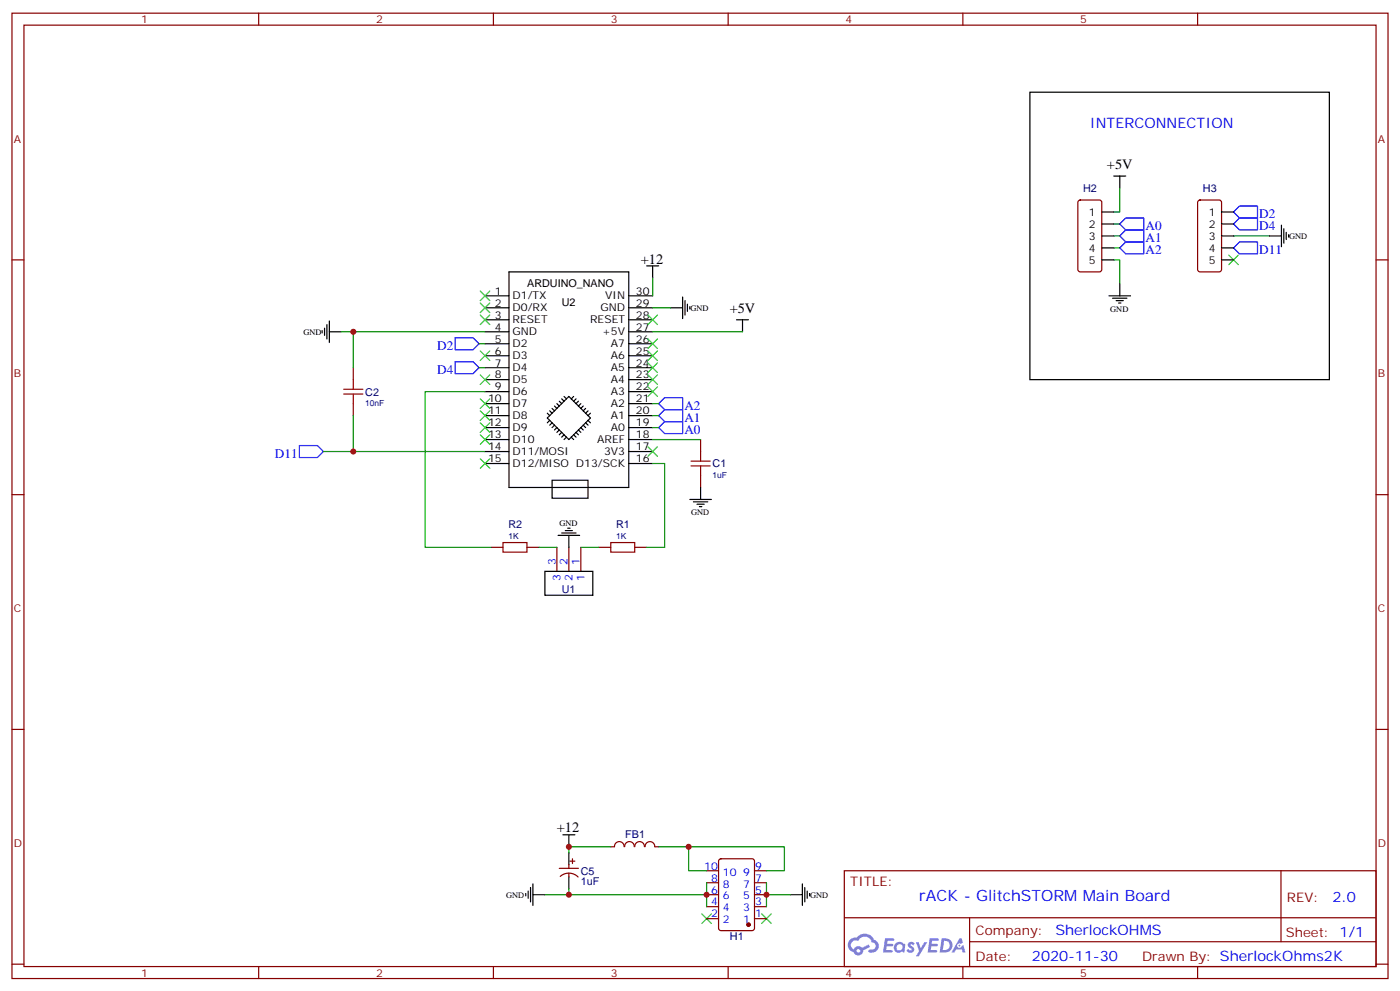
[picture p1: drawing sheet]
<svg xmlns="http://www.w3.org/2000/svg" width="412mm" height="292mm" viewBox="0 0 412 292" stroke-linecap="round" stroke-linejoin="round" font-family="sans-serif">
<g fill="none" stroke="#870000" stroke-width=".35">
<path d="M3.5 3.9h405.4v284.3h-405.4zM7.1 7.4h398.2v277.3h-398.2zM76.2 3.9v3.5M145.3 3.9v3.5M214.5 3.9v3.5M283.6 3.9v3.5M352.8 3.9v3.5M3.5 76.6h3.6M405.3 76.6h3.6M3.5 145.7h3.6M405.3 145.7h3.6M3.5 214.8h3.6"/>
<path d="M405.3 214.8h3.6M248.7 256.5h156.6v28.2h-156.6zM377.3 256.5v20.9M248.7 270.3h156.5M285.6 277.4h119.6M285.6 270.3v14.1M3.5 284h3.6M76.2 284.7v3.5M145.3 284.7v3.5M214.5 284.7v3.5M283.6 284.7v3.5M352.8 284.7v3.5"/>
<path d="M405.3 284h3.6"/>
</g>
<g fill="#5487ff">
<path d="M267.7 277.6a1.22 1.22 0 0 1 1.7 .3l-.4 .6a.47 .47 0 0 0-.3-.4 .47 .47 0 0 0-.5 .2l.1 .2a1.14 1.14 0 0 1 .8 1.8 1.14 1.14 0 0 1-1.9-.1l-.2-.1 .5-.6 .7 .4a.29 .29 0 0 0 .3-.2 .29 .29 0 0 0-.2-.3 1.04 1.04 0 0 1-.6-1.8z"/>
<path d="M260.7 276.4h2.4l.3 .2-.2 .5h-1.8l-.1 .9h1.5l.3 .4-.3 .3h-1.6l-.2 1.1 1.7 .1 .2 .3-.2 .3-2.6 .1z"/>
<path d="M273.8 276.4h2.4l.3 .2-.1 .5h-1.8l-.2 .9h1.6l.3 .4-.4 .3h-1.6l-.1 1.1 1.7 .1 .2 .3-.2 .3h-2.6z"/>
<path d="M282.6 276.4h.7l.3 1.3-.6 .3a.69 .69 0 0 0-1 .2 .69 .69 0 0 0 .4 1 .69 .69 0 0 0 .9-.6l.5-.3 .6 2.2h-.8l-.2-.8h-1.8l-.5 .8h-.8z"/>
<path d="M269.8 277.5h.8l.6 1.8 1.1-1.8h.9l-2.6 4.2h-.8l.9-1.6z"/>
<path d="M277.4 276.4l-.6 4.2h1.3a2.11 2.11 0 0 0 2.5-2.2 2.11 2.11 0 0 0-2.5-2zM278.1 277.1a1.39 1.39 0 0 1 1.7 1.5 1.39 1.39 0 0 1-1.8 1.2h-.3z"/>
<path d="M263.7 278a1.54 1.54 0 0 0-.1 2.2 1.54 1.54 0 0 0 2.2 .1l.6 .3 .3-2.3-.2-.3h-.4a1.49 1.49 0 0 0-2.4 0zM264 279a.94 .94 0 0 1 1.8 0 .94 .94 0 0 1-1.8 0z"/>
<path d="M250.4 276.8a2.18 2.18 0 0 0 1.1 3.7 1.44 1.44 0 0 0 1.6 .9 1.44 1.44 0 0 0 1.2-1.5l2-1-.5-.7-1.9 1a1.47 1.47 0 0 0-2.4 .4 1.39 1.39 0 0 1-.7-1.9 1.39 1.39 0 0 1 2-.5 2.12 2.12 0 0 1 2.2-1.3 2.12 2.12 0 0 1 1.9 1.7 1.14 1.14 0 0 1 1.1 1.4 1.14 1.14 0 0 1-1.7 .7 .43 .43 0 0 0-.5 .4 .43 .43 0 0 0 .4 .5 1.98 1.98 0 0 0 2.5-1.3 1.98 1.98 0 0 0-1.2-2.5 3.1 3.1 0 0 0-5.3-.7l-.9 .1zM252.3 280.1a.55 .55 0 0 1 1.1 0 .55 .55 0 0 1-1.1 0z"/>
<circle cx="282.6" cy="278.5" r=".26"/>
</g>
<g fill="none" stroke="#000" stroke-width=".35">
<path d="M303.4 27.2h88.2v84.6h-88.2zM328.1 51.9h3.5M329.8 51.9v3.5M190.5 78.3h3.5M192.3 78.3v3.5M324.6 69.5h3.5M324.6 62.4h3.5M324.6 66h3.5M324.6 73h3.5M324.6 76.6h3.5M359.8 69.5h3.6M359.8 62.4h3.6"/>
<path d="M359.8 66h3.6M359.8 73h3.6M359.8 76.6h3.6M373.9 69.5h3.6M377.5 66.3v6.4M378.2 67.4v4.2M378.9 68.4v2.2M379.6 69.1v.8M94.9 97.4v.7M95.6 96.7v2.1M96.3 95.6v4.2M97 97.7h3.5"/>
<path d="M97 94.5v6.4M142.9 97.7h7M142.9 94.2h7M142.9 90.7h7M142.9 87.1h7M149.9 80.1h35.3v63.5h-35.3zM185.2 97.7h7.1M185.2 94.2h7.1M185.2 90.7h7.1M185.2 87.1h7.1M197.6 90.7h3.5M201.1 87.5v6.3"/>
<path d="M201.8 88.5v4.3M202.5 89.6v2.1M203.2 90.3v.7M217 94.2h3.5M218.7 94.2v3.5M326.7 87.1h6.3M327.7 87.8h4.3M328.8 88.5h2.1M329.5 89.3h.7M329.8 83.6v3.5M142.9 118.9h7M142.9 115.4h7"/>
<path d="M142.9 111.8h7M142.9 108.3h7M142.9 104.8h7M142.9 101.2h7M163.3 119.6l.7 .7M164 118.9l.7 .7M164.7 118.2l.8 .7M165.5 117.5l.7 .7M166.2 116.8l.7 .7M169 116.8l-.7 .7M169.7 117.5l-.7 .7M170.4 118.2l-.7 .7"/>
<path d="M171.1 118.9l-.7 .7M171.8 119.6l-.7 .7M185.2 118.9h7.1M185.2 115.4h7.1M185.2 111.8h7.1M185.2 108.3h7.1M185.2 104.8h7.1M185.2 101.2h7.1M142.9 133h7M142.9 129.5h7M142.9 125.9h7M142.9 122.4h7"/>
<path d="M142.9 136.5h7M161.2 123.1l6.4-6.3 6.3 6.3-6.3 6.4zM161.2 121.7l.7 .7M161.9 121l.7 .7M161.9 123.8l-.7 .7M162.6 124.5l-.7 .7M162.6 120.3l.7 .7M163.3 125.2l-.7 .7M164 125.9l-.7 .7M164.7 126.6l-.7 .8M165.5 127.4l-.8 .7M166.2 128.1l-.7 .7"/>
<path d="M166.9 128.8l-.7 .7M168.3 128.8l.7 .7M169 128.1l.7 .7M169.7 127.4l.7 .7M170.4 126.6l.7 .8M171.1 125.9l.7 .7M171.8 125.2l.7 .7M172.5 124.5l.7 .7M172.5 120.3l-.7 .7M173.2 123.8l.7 .7M173.2 121l-.7 .7M173.9 121.7l-.7 .7"/>
<path d="M185.2 133h7.1M185.2 129.5h7.1M185.2 125.9h7.1M185.2 122.4h7.1M185.2 136.5h7.1M162.6 141.5h10.6v5.3h-10.6zM164.4 157.7h6.3M165.5 157h4.2M166.5 156.3h2.1M167.2 155.6h.7M167.6 157.7v3.5M203.2 147.1h6.3"/>
<path d="M204.3 147.8h4.2M205.3 148.5h2.1M206 149.2h.7M206.4 143.6v3.5M160.5 168.3h14.1v7h-14.1zM165.8 245.9h3.5M167.6 245.9v3.5M167.6 251.2v3.5M167.6 258.2v3.6M154.9 263.2v.7M155.6 262.5v2.1M156.3 261.4v4.2"/>
<path d="M157 263.5h3.5M157 260.4v6.3M232.8 263.5h3.6M236.4 260.4v6.3M237.1 261.4v4.2M237.8 262.5v2.1M238.5 263.2v.7"/>
</g>
<g fill="none" stroke="#3c3" stroke-width=".35">
<path d="M361.9 75.1l2.9 2.9M364.8 75.1l-2.9 2.9M141.5 85.7l2.8 2.8M141.5 89.3l2.8 2.8M141.5 92.8l2.8 2.8M144.3 85.7l-2.8 2.8M144.3 89.3l-2.8 2.8M144.3 92.8l-2.8 2.8M190.9 99.8l2.8 2.9M190.9 92.8l2.8 2.8M193.7 99.8l-2.8 2.9M193.7 92.8l-2.8 2.8"/>
<path d="M141.5 103.4l2.8 2.8M141.5 110.4l2.8 2.8M141.5 117.5l2.8 2.8M144.3 103.4l-2.8 2.8M144.3 110.4l-2.8 2.8M144.3 117.5l-2.8 2.8M190.9 113.9l2.8 2.9M190.9 110.4l2.8 2.8M190.9 106.9l2.8 2.8M190.9 103.4l2.8 2.8M193.7 113.9l-2.8 2.9M193.7 110.4l-2.8 2.8"/>
<path d="M193.7 106.9l-2.8 2.8M193.7 103.4l-2.8 2.8M141.5 121l2.8 2.8M141.5 124.5l2.8 2.9M141.5 135.1l2.8 2.8M141.5 128.1l2.8 2.8M144.3 121l-2.8 2.8M144.3 124.5l-2.8 2.9M144.3 135.1l-2.8 2.8M144.3 128.1l-2.8 2.8M190.9 131.6l2.8 2.8M193.7 131.6l-2.8 2.8"/>
<path d="M206.7 269.2l2.8 2.8M209.5 269.2l-2.8 2.8M224.4 269.2l2.8 2.8M227.2 269.2l-2.8 2.8"/>
</g>
<g fill="none" stroke="#870000" stroke-width=".35">
<path d="M317.7 59.1l.5-.2h5.6l.7 .4 .1 20.1-.5 .6-5.9 .1-.6-.5-.1-20zM353 59.1l.5-.2h5.6l.7 .4v20.1l-.4 .6-5.9 .1-.7-.5v-20zM104.1 108.3v3.5M104.1 118.9v3.5M206.4 129.5v3.5M206.4 140.1v3.5M144.6 161.2h3.6M155.2 161.2h3.5M164 161.2v7.1M167.6 161.2v7.1M171.1 161.2v7.1M176.4 161.2h3.5"/>
<path d="M187 161.2h3.5M164.7 255.8h5.7M165 258.1a3.8 3.8 0 0 1 5.3 .2M167.6 254.7v1.1M167.6 257.2v1M167.9 253.6h1.4M168.6 252.9v1.5M179.9 249.4h1.1M181 249.4a1.41 1.41 0 0 1 1.4-1.5 1.41 1.41 0 0 1 1.4 1.5M184 249.4a1.41 1.41 0 0 1 1.4-1.5 1.41 1.41 0 0 1 1.4 1.5M187 249.4a1.41 1.41 0 0 1 1.4-1.5 1.41 1.41 0 0 1 1.4 1.5M190 249.4a1.41 1.41 0 0 1 1.4-1.5 1.41 1.41 0 0 1 1.4 1.5"/>
<path d="M193 249.4h1M208.1 256.5h3.6M208.1 260h3.6M211.9 253.1l.5-.2h9.1l.7 .5v20l-.4 .7h-9.4l-.7-.5v-20zM222.2 256.5h3.6M222.2 260h3.6M208.1 270.6h3.6M208.1 267.1h3.6M208.1 263.5h3.6M222.2 270.6h3.6M222.2 267.1h3.6M222.2 263.5h3.6"/>
</g>
<circle cx="220.5" cy="272.3" r=".53" fill="#870000" stroke="#870000" stroke-width=".35"/>
<g fill="none" stroke="#008700" stroke-width=".35">
<path d="M329.8 55.4v7h-1.7M328.1 76.6h1.7v7M328.1 69.5h1.7M328.1 66h1.7M328.1 73h1.7M363.4 69.5h10.5M100.5 97.7h42.4M104.1 97.7v10.6M192.3 81.8v5.3M192.3 97.7h26.4M192.3 90.7h5.3M141.1 101.2h1.8"/>
<path d="M141.1 108.3h1.8M142.9 115.4h-17.7v45.8h19.4M192.3 118.9h1.7M95.2 133h47.7M104.1 122.4v10.6M192.3 136.5h3.5v24.7h-5.3M192.3 129.5h14.1M192.3 122.4h1.7M192.3 125.9h1.7M158.7 161.2h5.3M171.1 161.2h5.3M179.9 249.4h-12.3v1.8"/>
<path d="M194 249.4h8.8M208.1 256.5h-5.3v-7.1h28.3v7.1h-5.3M208.1 260v7.1M225.8 260v7.1M160.5 263.5h47.6M167.6 261.8v1.7M225.8 263.5h7"/>
</g>
<path d="M329.8 73l1.8-1.7h5.3v3.5h-5.3zM329.8 66l1.8-1.8h5.3v3.5h-5.3zM331.6 67.7h5.3v3.6h-5.3l-1.8-1.8zM365.1 60.7h5.3v3.5h-5.3l-1.7-1.8zM365.1 64.2h5.3v3.5h-5.3l-1.7-1.7zM365.1 71.3h5.3v3.5h-5.3l-1.7-1.8zM134.1 99.5h5.2l1.8 1.7-1.8 1.8h-5.2zM134.1 106.5h5.2l1.8 1.8-1.8 1.8h-5.2zM195.8 117.1h5.3v3.6h-5.3l-1.8-1.8zM88.2 131.2h5.3l1.7 1.8-1.7 1.8h-5.3zM195.8 124.2h5.3v3.5h-5.3l-1.8-1.8zM195.8 120.7h5.3v3.5h-5.3l-1.8-1.8z" fill="none" stroke="#00f" stroke-width=".35"/>
<path d="M101.2 116.1h5.7M101.2 114.7h5.7M104.1 111.8v2.9M104.1 116.1v2.8M203.6 137.2h5.6M203.6 135.8h5.6M206.4 133v2.8M206.4 137.2v2.9M148.2 159.8h7v2.8h-7zM179.9 159.8h7.1v2.8h-7.1z" fill="none" stroke="#a10000" stroke-width=".35"/>
<g fill="#c00">
<circle cx="225.8" cy="263.5" r=".88"/>
<circle cx="208.1" cy="263.5" r=".88"/>
<circle cx="202.8" cy="249.4" r=".88"/>
<circle cx="167.6" cy="263.5" r=".88"/>
<circle cx="167.6" cy="249.4" r=".88"/>
<circle cx="104.1" cy="97.7" r=".88"/>
<circle cx="104.1" cy="133" r=".88"/>
</g>
<text font-size="4.6" fill="#00f" x="270.8" y="265.5">rACK - GlitchSTORM Main Board</text>
<g font-size="4.2" fill="#00f">
<text x="321" y="37.7">INTERCONNECTION</text>
<text x="392.5" y="265.7">2.0</text>
<text x="310.9" y="275.3">SherlockOHMS</text>
<text x="304" y="283.1">2020-11-30</text>
</g>
<g font-size="4.2">
<text x="326.1" y="49.7">+5V</text>
<text x="188.7" y="77.6">+12</text>
<text x="214.9" y="92.1">+5V</text>
<text x="164" y="245.2">+12</text>
</g>
<g font-size="3.9" fill="#00f">
<text x="370.9" y="64.2">D2</text>
<text x="337.4" y="71.3">A1</text>
<text x="337.4" y="67.7">A0</text>
<text x="370.9" y="67.7">D4</text>
<text x="337.4" y="74.8">A2</text>
<text x="370.9" y="74.8">D11</text>
<text x="128.8" y="103">D2</text>
<text x="128.8" y="110.1">D4</text>
<text x="201.6" y="124.2">A1</text>
<text x="201.6" y="120.7">A2</text>
<text x="201.6" y="127.7">A0</text>
<text x="81" y="134.8">D11</text>
</g>
<g font-size="3.9" fill="#800">
<text x="250.5" y="261.1">TITLE:</text>
<text x="379.1" y="265.7">REV:</text>
<text x="287.4" y="275.3">Company:</text>
<text x="378.7" y="275.9">Sheet: 1/1</text>
<text x="287.4" y="282.9">Date:</text>
<text x="336.4" y="283">Drawn By: SherlockOhms2K</text>
</g>
<g font-size="3.2" fill="#800">
<text x="41.6" y="6.9">1</text>
<text x="110.8" y="6.9">2</text>
<text x="179.9" y="6.9">3</text>
<text x="249.1" y="6.9">4</text>
<text x="318.2" y="6.9">5</text>
<text x="4.1" y="42">A</text>
<text x="405.9" y="42">A</text>
<text x="4.1" y="111.1">B</text>
<text x="405.9" y="111.1">B</text>
<text x="4.1" y="180.3">C</text>
<text x="405.9" y="180.3">C</text>
<text x="4.1" y="249.4">D</text>
<text x="405.9" y="249.4">D</text>
<text x="41.6" y="287.7">1</text>
<text x="110.8" y="287.7">2</text>
<text x="179.9" y="287.7">3</text>
<text x="249.1" y="287.7">4</text>
<text x="318.2" y="287.7">5</text>
</g>
<g font-size="3.2" fill="#000080">
<text x="319.1" y="56.5">H2</text>
<text x="354.4" y="56.5">H3</text>
<text x="107.6" y="116.5">C2</text>
<text x="209.9" y="137.6">C1</text>
<text x="149.7" y="155.7">R2</text>
<text x="181.5" y="155.7">R1</text>
<text x="165.5" y="174.7">U1</text>
<text x="184.2" y="247">FB1</text>
<text x="171.1" y="257.6">C5</text>
<text x="171.1" y="260.8">1uF</text>
<text x="215" y="276.9">H1</text>
</g>
<g font-size="3.2">
<text x="320.8" y="63.5">1</text>
<text x="356.1" y="63.5">1</text>
<text x="320.8" y="67">2</text>
<text x="320.8" y="70.6">3</text>
<text x="356.1" y="67">2</text>
<text x="356.1" y="70.6">3</text>
<text x="320.8" y="74.1">4</text>
<text x="320.8" y="77.6">5</text>
<text x="356.1" y="74.1">4</text>
<text x="356.1" y="77.6">5</text>
<text x="145.8" y="86.8">1</text>
<text x="151" y="88.2">D1/TX</text>
<text x="155.3" y="84.7">ARDUINO_NANO</text>
<text x="178.3" y="88.2">VIN</text>
<text x="187.3" y="86.8">30</text>
<text x="145.8" y="93.8">3</text>
<text x="145.8" y="90.3">2</text>
<text x="151" y="95.3">RESET</text>
<text x="151" y="91.7">D0/RX</text>
<text x="165.5" y="90">U2</text>
<text x="173.8" y="95.3">RESET</text>
<text x="176.9" y="91.7">GND</text>
<text x="187.3" y="90.3">29</text>
<text x="187.3" y="93.8">28</text>
<text x="145.8" y="100.9">5</text>
<text x="145.8" y="97.4">4</text>
<text x="151" y="98.8">GND</text>
<text x="177.4" y="98.8">+5V</text>
<text x="187.3" y="97.4">27</text>
<text x="187.3" y="100.9">26</text>
<text x="145.8" y="108">7</text>
<text x="145.8" y="104.4">6</text>
<text x="151" y="105.8">D3</text>
<text x="151" y="102.3">D2</text>
<text x="180" y="102.3">A7</text>
<text x="180" y="105.8">A6</text>
<text x="187.3" y="104.4">25</text>
<text x="187.3" y="108">24</text>
<text x="145.8" y="111.5">8</text>
<text x="151" y="112.9">D5</text>
<text x="151" y="109.4">D4</text>
<text x="180" y="109.4">A5</text>
<text x="180" y="112.9">A4</text>
<text x="187.3" y="111.5">23</text>
<text x="143.8" y="118.5">10</text>
<text x="145.8" y="115">9</text>
<text x="151" y="119.9">D7</text>
<text x="151" y="116.4">D6</text>
<text x="180" y="116.4">A3</text>
<text x="180" y="119.9">A2</text>
<text x="187.3" y="115">22</text>
<text x="187.3" y="118.5">21</text>
<text x="143.8" y="125.6">12</text>
<text x="143.8" y="122.1">11</text>
<text x="151" y="123.5">D8</text>
<text x="180" y="123.5">A1</text>
<text x="187.3" y="122.1">20</text>
<text x="187.3" y="125.6">19</text>
<text x="143.8" y="129.1">13</text>
<text x="151" y="130.5">D10</text>
<text x="151" y="127">D9</text>
<text x="175.9" y="130.5">AREF</text>
<text x="180" y="127">A0</text>
<text x="187.3" y="129.1">18</text>
<text x="143.8" y="132.6">14</text>
<text x="143.8" y="136.2">15</text>
<text x="151" y="134.1">D11/MOSI</text>
<text x="151" y="137.6">D12/MISO D13/SCK</text>
<text x="177.9" y="134.1">3V3</text>
<text x="187.3" y="132.6">17</text>
<text x="187.3" y="136.2">16</text>
</g>
<g font-size="3.2" fill="#00f">
<text x="163.7" y="166.5" transform="rotate(-90 163.7 166.5)">3</text>
<text x="167.2" y="166.5" transform="rotate(-90 167.2 166.5)">2</text>
<text x="170.7" y="166.5" transform="rotate(-90 170.7 166.5)">1</text>
<text x="165.1" y="171" transform="rotate(-90 165.1 171)">3</text>
<text x="168.6" y="171" transform="rotate(-90 168.6 171)">2</text>
<text x="172.2" y="171" transform="rotate(-90 172.2 171)">1</text>
<text x="207.5" y="256.1">10</text>
<text x="213" y="257.9">10</text>
<text x="218.9" y="257.9">9</text>
<text x="222.4" y="256.1">9</text>
<text x="209.5" y="259.6">8</text>
<text x="209.5" y="263.2">6</text>
<text x="213" y="261.4">8</text>
<text x="218.9" y="261.4">7</text>
<text x="222.4" y="263.2">5</text>
<text x="222.4" y="259.6">7</text>
<text x="209.5" y="266.7">4</text>
<text x="213" y="264.9">6</text>
<text x="213" y="268.5">4</text>
<text x="218.9" y="268.5">3</text>
<text x="218.9" y="264.9">5</text>
<text x="222.4" y="266.7">3</text>
<text x="209.5" y="270.2">2</text>
<text x="213" y="272">2</text>
<text x="218.9" y="272">1</text>
<text x="222.4" y="270.2">1</text>
</g>
<g font-size="2.5">
<text x="379.8" y="70.4">GND</text>
<text x="203.4" y="91.5">GND</text>
<text x="327" y="91.8">GND</text>
<text x="89.4" y="98.6">GND</text>
<text x="164.8" y="155">GND</text>
<text x="203.6" y="151.8">GND</text>
<text x="149.1" y="264.4">GND</text>
<text x="238.7" y="264.4">GND</text>
</g>
<g font-size="2.5" fill="#000080">
<text x="107.6" y="119.7">10nF</text>
<text x="209.9" y="140.7">1uF</text>
<text x="149.7" y="158.8">1K</text>
<text x="181.5" y="158.8">1K</text>
</g>
</svg>
